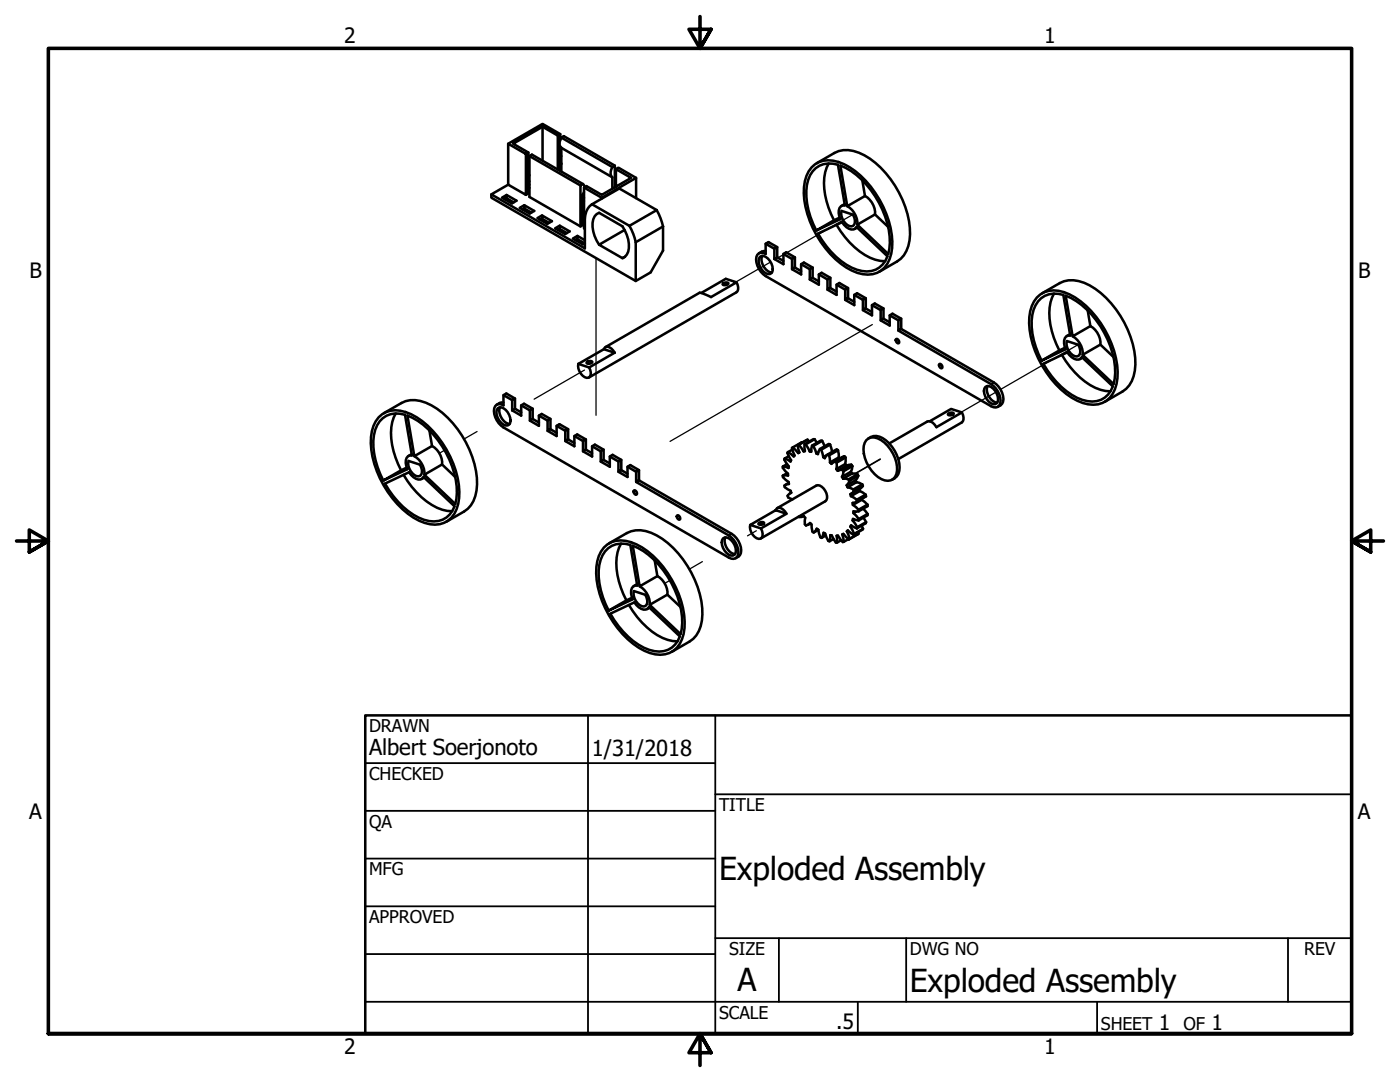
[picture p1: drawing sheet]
<svg xmlns="http://www.w3.org/2000/svg" width="279mm" height="216mm" viewBox="0 0 279 216" stroke-linecap="round" stroke-linejoin="round" font-family="sans-serif">
<!-- layer: Tweak Trail (ANSI) -->
<g fill="none" stroke="#000" stroke-width=".25">
<path d="M118.9 51.5v31.4M153.8 52.3l-7 4M156.3 50.8l-1 .6M170.2 42.8l-13.2 7.6M116.6 73.8l-10 5.9M174.1 64.8l-40.4 23.3M198.8 78.2l-7 4.1M215.1 68.8l-15.4 8.9M88.7 89.8l-1 .6M95.2 86.1l-2.6 1.5M175.7 91.6l-5.1 2.9M175.7 91.7l-5 2.8"/>
<path d="M133.7 115.8l-1 .6M140.2 112.1l-2.6 1.5M150.9 105.9l-1.7 1"/>
</g>
<!-- layer: Visible (ANSI) -->
<g fill="none" stroke="#000" stroke-width=".51">
<path d="M98.1 38.8v.6l28.8 16.7M101.1 38.9l-.9 .5 2 1.2 .9-.6-2-1.1v.7l-.4 .2M101.1 39.6l1.4 .8M101.4 28.7l6.9-4 3.5 2.1-.5 .3-3-1.8-5.9 3.4 3.1 1.7M101.4 36.9l-3.3 1.9 18.6 10.8v-6a3.6 3.6 0 0 1 1.5-2.8M105 30.7l.5-.3v8.2l-.5 .3v-8.2l-3.6-2v8.2l3.6 2M105.5 37.4l.2 .1M105.7 35l-.2 .1M105.7 31.1l10.1 5.9M105.7 36.2l-.2 .1M105.7 36.9l-.2 .1M108.3 25.3v6.8"/>
<path d="M111.3 27.1v6.7M111.8 26.8v1.1M111.8 29.3v4.8M111.8 31.1l.2 .1M112 27.5a1.71 1.71 0 0 0 0 2M112 29.5l10.2 5.9v2.3M112 32.6l-.2 .1 .2 .1M112 27.5l10.2 5.8M112 27.5l.5-.3 10.2 5.9M112 29.5v4.7M116.3 36.7l-10.1-5.8-.5 .2v8.2l10.1 5.9M116.3 36.7l-.5 .3v8.2l.5-.3v-6.1l.3-.5"/>
<path d="M116.3 36.7l.4 .6M116.3 39.3l.3 .2M116.3 40l.3 .1M116.6 37.4v8.2l.1 .1M122.2 33.3a1.71 1.71 0 0 0 0 2.1M122.2 33.3l.5-.2v4.3M122.7 37.3v.1M122.9 37.3v-3.6l3.1 1.8-5.9 3.4-3.1-1.8-.4 .3 3.5 2.1v.1M122.9 33.7l.5-.2 3.5 2v4M126.9 35.5l-6.8 4M162 33.4a4.9 4.9 0 0 1 5.4-1.1 16.7 16.7 0 0 1 8.9 8.9 14 14 0 0 1 1.2 10.5 4.7 4.7 0 0 1-6.4 2.8 16.8 16.8 0 0 1-8.9-8.9 13.9 13.9 0 0 1-1.2-10.5zM163 32.6l3.5-2.1a6.1 6.1 0 0 1 6 .5 19.4 19.4 0 0 1 9.1 15.8 6.1 6.1 0 0 1-2.6 5.4l-3.5 2"/>
<path d="M165.4 32.6a10.8 10.8 0 0 0-.1 8.8l1.1 2.6M172.1 36l.5 3.1M172.6 39.1l-3.5 2-1.4-8.1a17.1 17.1 0 0 1 8.9 10.2 12.7 12.7 0 0 1 .7 7.5l-6.2-5.9 3.5-2 2.6 2.5M172.6 39.1a4 4 0 0 1 2 3.7M104.6 40.9l-.9 .6 2 1.1 .9-.5-2-1.2v.7l-.3 .2M104.6 41.6l1.4 .8M108.2 43l-.9 .5 1.9 1.2 1-.6-2-1.1v.6l-.4 .2M108.2 43.6l1.4 .9M111.7 45l-.9 .6 2 1.1 .9-.5-2-1.2v.7l-.3 .2M111.7 45.7l1.4 .8M114.9 47.9l.3-.2v-.6l1.5 .8M115.2 47.1l-.9 .5 2 1.1 .4-.2"/>
<path d="M115.2 47.7l1.5 .8M116.3 43.7l.3 .1M118.2 40.8l5.4-3.2 7.5 4.3M118.2 40.8l7.4 4.3M119.6 48.8a6 6 0 0 1-.9-5.6l.4-.5 .5-.2 4.6 2.7a5.9 5.9 0 0 1 .9 5.6l-.9 .7M124.7 45.9l-5.1 2.9 4.6 2.7 .5-.3M125.6 45.1l.8 1.6 .5 1.6M131.1 41.9l.7 1.6 .5 1.7M131.1 41.9l-5.5 3.2M132.3 45.2v4.8l-2.5 4.4-2.9 1.7v-7.8M132.3 45.2l-5.4 3.1M139.9 58.5l4.9-2.9 2.2 .7-5.1 3-2.3-.9-18.8 10.9"/>
<path d="M144.2 56.7a.89 .89 0 0 1 1.2-.2 .72 .72 0 0 1-1.2 .2zM147 56.3a1.61 1.61 0 0 1-.1 2l-29.4 17M151.7 51.3a1.16 1.16 0 0 1 1.5 .3 2.41 2.41 0 0 1 .8 2.9 1.17 1.17 0 0 1-1.6-.3 2.43 2.43 0 0 1-.7-2.9zM152.1 51.1a2.62 2.62 0 0 0 2 3.3M152.8 48.6l1.7 1 .6-.3-1.7-1-.6 .3v2.1a1.16 1.16 0 0 0-1.3-.2 1.16 1.16 0 0 0-.6 1.3 4.3 4.3 0 0 0 1.9 3.3l45 25.9a1.16 1.16 0 0 0 1.3 .2 1.16 1.16 0 0 0 .6-1.3 4.2 4.2 0 0 0-1.9-3.3l-18.5-10.6M152.8 50.1l-.8 .1-.5 .3M154.5 49.6v2.1M155.1 51.4l1.2 .7M155.1 51.4l-.6 .3M155.1 49.3v2.1M156.3 50.7l1.8 1 .5-.3-1.7-1.1-.6 .4v2l-1.8-1M158.6 51.4v2l-.5 .3v-2"/>
<path d="M158.6 53.4l1.3 .7M159.9 52.7l1.7 1 .6-.3-1.8-1-.5 .3v2.1l-1.8-1.1M162.2 53.4v2l-.6 .4v-2.1M162.2 55.4l1.2 .7M163.2 46.6l4.8-2.3a2.09 2.09 0 0 0 2.7 1.3l.2-.3 6.2 5.8a4.4 4.4 0 0 1-6.1 2.7 15.3 15.3 0 0 1-7.8-7.2zM163.4 54.8l1.7 1 .6-.4-1.7-1-.6 .4v2l-1.8-1M165.7 55.4v2.1l-.6 .3v-2M165.7 57.5l1.3 .7M166.9 44.9a15.2 15.2 0 0 0 7.8 6.9l1.9 .3M167 56.8l1.7 1 .5-.3-1.7-1-.5 .3v2l-1.9-1M167.6 43.4l-4.7 2.6 4.8-2.3a2.33 2.33 0 0 1 .1-2.5l.8-.2-1.4-8.1a4.6 4.6 0 0 0-6.2 4 14.8 14.8 0 0 0 1.9 9.1M168 42.1l2.2 .7a1.89 1.89 0 0 1 .1 2.3 1.87 1.87 0 0 1-2.2-1.5l-.2-.6z"/>
<path d="M168.6 40.7l-.7 .4M169.1 41.1a4 4 0 0 1 2 3.7M169.2 57.5v2l-.5 .3v-2M169.2 59.5l1.3 .7M170.5 58.8l1.7 1 .6-.3-1.8-1-.5 .3v2.1l-1.8-1.1M171.1 45.4l-.5 .3M172.8 59.5v2.1l-.6 .3v-2.1M206.9 59.4a4.9 4.9 0 0 1 5.4-1.1 16.8 16.8 0 0 1 8.9 8.9 13.9 13.9 0 0 1 1.3 10.5 4.7 4.7 0 0 1-6.4 2.7 16.7 16.7 0 0 1-8.9-8.9 14 14 0 0 1-1.3-10.4zM208 58.5l3.5-2a6.1 6.1 0 0 1 6 .4 19.4 19.4 0 0 1 9.1 15.8 6.1 6.1 0 0 1-2.6 5.4l-3.5 2.1M210.4 58.6a10.8 10.8 0 0 0-.1 8.8l1.1 2.5M100.5 78.8l1.7 1 .6-.3-1.8-1-.5 .3v2.1a1.16 1.16 0 0 0-1.4-.1 1.16 1.16 0 0 0-.5 1.2 4.2 4.2 0 0 0 1.9 3.3l45 26a1.16 1.16 0 0 0 1.3 .1 1.16 1.16 0 0 0 .6-1.2 4.3 4.3 0 0 0-1.9-3.4l-18.5-10.6M102.2 79.8v2.1"/>
<path d="M102.8 79.5v2.1M115.4 72.6a2.53 2.53 0 0 0 1.7 2.8 .79 .79 0 0 0 .8-1l-.3-1.1M115.4 72.6l2.2 .7M117.1 72.3a.86 .86 0 0 1 1.1-.1 .72 .72 0 0 1-1.1 .1zM120.5 69.7a.84 .84 0 0 1 .7-.6 .84 .84 0 0 1 .8 .5l.7 .8M120.5 69.7l-5.1 2.9M120.5 69.7l2.2 .7M122.7 70.4l-5.1 2.9M172.8 61.6l1.2 .7M174 60.9l1.8 1 .5-.3-1.7-1-.6 .3v2l-1.8-1M176.3 61.6v2l-.5 .3v-2M176.3 63.6l1.3 .7"/>
<path d="M177.6 62.9l1.7 1 .6-.3-1.8-1-.5 .3v2.1l-1.8-1.1M178.8 67.7a.55 .55 0 0 1 .6 .2 .55 .55 0 0 1 0 .6 .55 .55 0 0 1-.5-.3 .55 .55 0 0 1-.1-.5zM179.9 63.6v2l-.6 .4v-2.1M179.9 65.6l18.4 10.7a3.6 3.6 0 0 1 1.7 4.3l-.9 .6M187.5 72.6h.1a.64 .64 0 0 1 .4 .8l-.2 .1a.66 .66 0 0 1-.3-.9zM196.6 77.2a1.13 1.13 0 0 1 1.6 .3 2.41 2.41 0 0 1 .7 3 1.73 1.73 0 0 1-2.3-1.4 1.77 1.77 0 0 1 0-1.9zM197.1 77a2.61 2.61 0 0 0 1.9 3.3M208.2 72.6l4.8-2.3a2.1 2.1 0 0 0 2.6 1.3l.3-.3 6.2 5.8a4.5 4.5 0 0 1-6.1 2.7 15.4 15.4 0 0 1-7.8-7.2zM211.9 70.8a15 15 0 0 0 7.8 7l1.9 .3M212.6 69.4l-4.7 2.6 4.8-2.3a1.83 1.83 0 0 1 .4-2.7h.5l-1.4-8.2a4.6 4.6 0 0 0-6.2 4.1 14.7 14.7 0 0 0 1.9 9.1M212.9 68.1l2.3 .7a1.87 1.87 0 0 1 0 2.2 1.87 1.87 0 0 1-2.1-1.5l-.2-.5zM213.5 66.7l-.6 .4"/>
<path d="M214.1 67.1a4 4 0 0 1 2 3.7M216 71.4l-.5 .2M217.1 61.9l.5 3.2M217.6 65.1l-3.5 2-1.4-8.1a17.3 17.3 0 0 1 9.3 11.5 12.1 12.1 0 0 1 .2 6.1l-6.1-5.8 3.5-2 2.6 2.4M217.6 65.1a4 4 0 0 1 2 3.7M75.6 83.3a4.9 4.9 0 0 1 5.4-1.1 16.7 16.7 0 0 1 8.9 8.9 13.9 13.9 0 0 1 1.2 10.5 4.7 4.7 0 0 1-6.4 2.7 16.7 16.7 0 0 1-8.9-8.9 14.1 14.1 0 0 1-1.3-10.4zM76.6 82.5l3.5-2.1a6.1 6.1 0 0 1 6 .5 19.3 19.3 0 0 1 9.1 15.8 6.1 6.1 0 0 1-2.6 5.4l-3.5 2M76.8 96.5l4.8-2.3a2.09 2.09 0 0 0 2.7 1.3l.2-.3 6.2 5.8a4.5 4.5 0 0 1-6.1 2.7 15.3 15.3 0 0 1-7.8-7.2zM79 82.5a10.8 10.8 0 0 0-.1 8.8l1.1 2.5M80.5 94.8a15.1 15.1 0 0 0 7.8 6.9l1.9 .3M81.2 93.3l-4.7 2.6 4.8-2.3a2.35 2.35 0 0 1 .1-2.5l.8-.2-1.4-8.1a4.6 4.6 0 0 0-6.2 4 14.9 14.9 0 0 0 1.9 9.1M81.5 92l2.3 .7a1.87 1.87 0 0 1 .1 2.2 1.87 1.87 0 0 1-2.2-1.4l-.2-.6z"/>
<path d="M82.2 90.6l-.7 .4M82.7 91a4 4 0 0 1 2 3.7M84.6 95.3l-.4 .3M85.7 85.9l.5 3.1M86.2 89l-3.5 2-1.4-8.1a17.3 17.3 0 0 1 9.4 11.5 11.8 11.8 0 0 1 .2 6.2l-6.2-5.9 3.5-2 2.6 2.5M86.2 89a4 4 0 0 1 2 3.7M99.3 81.5a1.73 1.73 0 0 1 2.3 1.3 1.51 1.51 0 0 1-.3 2.1 2.48 2.48 0 0 1-2-3.4zM99.8 81.3a2.64 2.64 0 0 0 1.9 3.3M100.5 80.3h-.4l-1 .5M102.8 81.6l1.2 .7M102.8 81.6l-.6 .3M104 80.9l1.7 1 .6-.3-1.7-1-.6 .3v2l-1.8-1"/>
<path d="M106.3 81.6v2l-.6 .3v-2M106.3 83.6l1.2 .7M107.5 82.9l1.8 1 .6-.3-1.8-1-.6 .3v2.1l-1.8-1.1M109.9 83.6v2l-.6 .4v-2.1M109.9 85.6l1.2 .8M111.1 85l1.7 1 .6-.4-1.7-1-.6 .4v2l-1.8-1M113.4 85.6v2.1l-.6 .3v-2M113.4 87.7l1.2 .7M114.6 87l1.8 1 .5-.3-1.7-1-.6 .3v2l-1.8-1M116.9 87.7v2l-.5 .4v-2.1M116.9 89.7l1.3 .7M118.2 89l1.7 1.1 .6-.4-1.8-1-.5 .3v2.1l-1.8-1"/>
<path d="M120.5 89.7v2.1l-.6 .3v-2M120.5 91.8l1.2 .7M121.7 91.1l1.7 1 .6-.3-1.7-1-.6 .3v2l-1.8-1M124 91.8v2l-.6 .3v-2M124 93.8l1.2 .7M125.2 93.1l1.8 1 .5-.3-1.7-1-.6 .3v2.1l-1.8-1.1M126.5 97.9l.2-.1a.65 .65 0 0 1 .4 .9 .54 .54 0 0 1-.6-.2 .54 .54 0 0 1 0-.6zM127.5 93.8v2.1l-.5 .3v-2.1M127.5 95.9l18.5 10.6a3.7 3.7 0 0 1 1.7 4.3l-.9 .6M156.2 94.9l.1 .3 1.1 1v.4l-.9 .3 .1 .3 1.2 .7 .1 .4-.7 .6 .1 .4 .9 .3M156.3 93.1l-.1 .3 1.1 1.1v.4h-1.1M156.6 91.5l-.1 .2 .9 1.4v.3l-1.1-.3"/>
<path d="M157.1 92.6l-.8 .5M157.1 94.4l-.9 .5M157.3 90.2l-.2 .2 .8 1.4-.1 .3-1.2-.6M157.4 91l-.8 .5M157.4 96.4l-.7 .4M157.9 98.3l-.2 .1M158.1 89.7l-.8 .5M158.2 89.3l1.1 1.1M158.2 89.3l-.1 .1 .5 1.5-.2 .2-1.1-.9M159.2 88.8l.3 1.5-.2 .1M159.4 88.8l1 1.3M159.5 90.3l-.2 .1"/>
<path d="M160.1 88.3l-1.9 1M160.6 88.6v1.4l-.2 .1M160.6 89.9l-.2 .2M160.8 88.7l.8 1.4M161.2 87.7l-2 1.1h.2M161.2 87.7l.3 .4M161.2 87.7l-1.8 1.1M161.9 89.9l-.3 .2M162.1 88.9l-.2 1.2h-.3M162.3 89l.6 1.5M162.6 87.6h-.3l-1.7 1 .2 .1M162.6 87.6l.4 .8"/>
<path d="M162.6 87.6l-1.8 1.1M163.3 90.3l-.4 .2M163.6 89.6l-.4 1-.3-.1M163.9 89.7l.4 1.5M164.1 88l.5 1M164.1 88l-.3-.1-1.7 1 .2 .1M164.1 88l-1.8 1M165 90.8l-.7 .4M165.2 90.7l-.6 .7-.3-.2M165.5 90.9l.2 1.4M165.7 88.7l.4 1.5M165.7 88.7l-.3-.1-1.8 1 .3 .1"/>
<path d="M165.7 88.7l-1.8 1M166.8 92.1l-.9 .5-.2-.3M166.8 92.1l.2 .2M166.9 93.6l.3 .3M167 92.3l-.1 1.3M167.2 89.8l.2 1.5M167.2 89.8l-.2-.2-1.8 1.1 .3 .2M167.2 89.8l-1.7 1.1M167.4 91.3l-1.7 1M167.4 91.3l.2 .2M168 95.2l.3 .3M168.1 93.8l-.9 .1"/>
<path d="M168.1 93.8l.2 .2M168.3 95.5l1 .2M168.3 94l-.3 1.2M168.5 91l-1.7 1.1M168.5 91l-2.2 1.2M168.5 91l.2 .3M168.7 92.6l-1.8 1M168.7 92.6l.2 .3M168.7 91.3v1.3M168.7 91.3l-1.7 1M169 96.8l.2 .4M169.2 97.2l1.1 .5"/>
<path d="M169.3 95.7l.2 .3M169.5 96l-.5 .8M169.8 94.1l-1.8 1.1M169.8 94.1l.2 .4M169.8 99l1.2 .7M169.9 92.7l-.9 .2-1.8 1M169.9 92.7l-1.8 1.1M169.9 92.7l.2 .3M170 94.5l1.1 .1M170 94.5l-1.7 1M170.1 93l-.3 1.1M170.1 93l-1.8 1"/>
<path d="M170.3 97.7l.1 .3M170.4 98l-.7 .6 .1 .4M170.8 95.8l-1.8 1M170.8 95.8l.1 .4M170.9 96.2l1.2 .4M170.9 96.2l-1.7 1M171 99.7l.1 .3M171.1 94.6l-1.8 1.1M171.1 94.6l.2 .3M171.3 94.9l-.5 .9M171.3 94.9l-1.8 1.1M171.5 97.6l.1 .4"/>
<path d="M171.6 98l1.2 .7M171.6 98l-1.8 1M172 99.5v.2M172 99.7l1.1 1M172 99.7l-1.8 1M172.1 96.6l-1.8 1.1M172.1 96.6l.1 .4M172.2 97l-.5 .5-1.8 1M172.2 97l-1.8 1M172.8 98.7l-1.8 1M172.8 98.7v.3M172.8 99l-1.9 1.2"/>
<path d="M172.8 99l-1.7 1M172.9 87.8a2.13 2.13 0 0 1 2.9 0 7.1 7.1 0 0 1 3.1 6.8 1.92 1.92 0 0 1-3 1 7.2 7.2 0 0 1-3.5-6.6zM173.3 87.5a2.65 2.65 0 0 1 3.5 .4 7.2 7.2 0 0 1 2.7 6.1 2.22 2.22 0 0 1-1.4 1.7M185.5 84.1l4.3-2.5 2.2 .7-5.1 2.9a1.72 1.72 0 0 0-1.9-1.1l-7.5 4.4M189.2 82.5a.77 .77 0 0 1 1.1 .1 .89 .89 0 0 1-1.1 .1zM192 82.3a1.66 1.66 0 0 1-.1 2l-12.6 7.3M120.5 109.3a4.9 4.9 0 0 1 5.4-1.1 16.7 16.7 0 0 1 8.9 8.9 14 14 0 0 1 1.3 10.4 4.7 4.7 0 0 1-6.4 2.8 16.8 16.8 0 0 1-8.9-8.9 14 14 0 0 1-1.3-10.5zM121.6 108.4l3.5-2a6.1 6.1 0 0 1 6 .4 19.4 19.4 0 0 1 9.1 15.8 6.1 6.1 0 0 1-2.6 5.4l-3.5 2.1M124 108.5a10.7 10.7 0 0 0-.1 8.8l1.1 2.5M126.1 119.3l-4.6 2.5 4.8-2.2a2.35 2.35 0 0 1 .1-2.6l.8-.2-1.4-8.1a4.6 4.6 0 0 0-6.2 4.1 14.8 14.8 0 0 0 1.9 9M126.5 117.9l2.3 .8a1.87 1.87 0 0 1 0 2.2 1.88 1.88 0 0 1-2.2-1.5l-.2-1zM127.1 116.6l-.6 .3"/>
<path d="M127.7 117a4 4 0 0 1 2 3.7M130.7 111.8l.5 3.2M131.2 115l-3.5 2-1.4-8.1a16.2 16.2 0 0 1 8.3 8.8 13.8 13.8 0 0 1 1.2 8.8l-6.1-5.8 3.5-2.1 2.6 2.5M131.2 115a4 4 0 0 1 2 3.6M135.1 102.8a.55 .55 0 0 1 .6 .3 .55 .55 0 0 1 0 .6 .55 .55 0 0 1-.5-.3 .55 .55 0 0 1-.1-.6zM144.3 107.4a1.16 1.16 0 0 1 1.6 .4 2.41 2.41 0 0 1 .7 2.9 1.16 1.16 0 0 1-1.6-.3 2.41 2.41 0 0 1-.7-3zM144.8 107.2a2.62 2.62 0 0 0 1.9 3.4M149.7 104.7l5.1-2.9 2.2 .7-5.1 2.9zM149.7 104.7a2.29 2.29 0 0 0 2.1 2.8 1.15 1.15 0 0 0 .3-1.5l-.2-.6M151.4 104.4a.75 .75 0 0 1 1.1 0 .87 .87 0 0 1-1.2 .1zM154.8 101.8a.83 .83 0 0 1 .7-.5 .83 .83 0 0 1 .8 .4l.7 .8M155.1 101.4l7.8-4.5a1.87 1.87 0 0 1 2 1.5 1.31 1.31 0 0 1-.2 1.6l-12.9 7.5"/>
<path d="M160.4 103l-.4 .2-.6-.1M160.4 103l.3 .3-.1 1.3 .3 .3 .8-.5 .3 .2 .1 1.5 .3 .2 .9-.6M160.4 103h.1M161.7 104.4l-.4 .3M163.3 105.7l-.3-.2-.6 .8M163.3 105.7l.4 1.5 .3 .1 .8-.5M164 107.3l.4-1 .3 .1 .6 1.5 .2 .1 .8-.5M167.9 107.8l-.9 .5h-.2l-.8-1.5h-.3l-.2 1.2M169 106l.6 1.5M169 106l.2-.2 1.1 .9M169.2 105.9l-.2 .1M169.3 107.6l-1.1 .6-1-1.3h-.2v1.4"/>
<path d="M169.4 107.6l-1.1-1.1-.2 .1 .3 1.5M169.6 107.5l-.2 .1M169.7 105.1l.8 1.4M169.7 105.1l.2-.3 1.1 .6M170 104.9l-.3 .2M170.2 103.8l.9 1.4M170.2 103.8v-.3l1.2 .3M170.2 100.7l1.1 1M170.3 102.4l1.1 1.2M170.5 106.5l-.2 .2M170.5 103.7l-.3 .1M170.8 102.1l-.5 .3"/>
<path d="M171.1 100l-.9 .4v.3M171.1 105.2l-.1 .2M171.2 106.2l.1 .3M171.3 106.5l-1.9 1.1M171.3 106.5l-1.7 1M171.3 101.7l.1 .3M171.4 102h-1.1v.4M171.4 103.6v.2M172 104.9l.2 .6M172.2 105.5l-1.9 1.2M172.2 105.5l-1.7 1M172.3 101.5l.8 1.1"/>
<path d="M172.3 103.3l.5 .9M172.8 104.2v.2l-1.8 1M172.8 104.2l-1.7 1M173.1 100.7v.3l-1.7 1M173.1 100.7l-1.8 1M173.1 102.6v.2l-1.7 1M173.1 102.6l-1.7 1M121.8 122.5l4.8-2.3a2.1 2.1 0 0 0 2.6 1.3l.3-.4 6.2 5.9a4.5 4.5 0 0 1-6.1 2.7 15.4 15.4 0 0 1-7.8-7.2zM125.5 120.7a15.2 15.2 0 0 0 7.7 7l2 .3M129.6 121.3l-.5 .2"/>
</g>
<!-- layer: Visible Narrow (ANSI) -->
<path d="M198.3 76.3l-.5 .3M146 106.5l-.5 .3" fill="none" stroke="#000" stroke-width=".36"/>
<!-- layer: Border (ANSI) -->
<path d="M139.7 3.3v6.4l-2.2-3.9h4.4l-2.2 3.9 2.2-3.9M3.3 107.9h6.4l-3.9-2.2v4.5l3.9-2.3-3.9 2.3M276.1 107.9h-6.4l3.9-2.2v4.5l-3.9-2.3 3.9 2.3M9.7 206.2v-196.5h260v196.5h-260h260M141.9 210.1l-2.2-3.9 2.2 3.9h-4.4l2.2-3.9v6.4" fill="none" stroke="#000" stroke-width=".71"/>
<!-- layer: Title (ANSI) -->
<g fill="none" stroke="#000" stroke-width=".36">
<path d="M72.9 152.3h69.8M117.3 142.7v63.5M142.7 158.5h127M142.7 142.7v63.5M72.9 161.8h69.8M72.9 171.3h69.8M72.9 199.9h196.8M72.9 180.8h69.8M72.9 190.4h69.8M142.7 187.2h127M155.4 187.2v12.7M171.2 199.9v6.3"/>
<path d="M180.8 187.2v12.7M218.9 199.9v6.3M257 187.2v12.7"/>
</g>
<path d="M72.9 142.7h196.8v63.5h-196.8z" fill="none" stroke="#000" stroke-width=".51"/>
<g font-size="6.3">
<text x="143.5" y="175.7">Exploded Assembly</text>
<text x="147.2" y="197.7">A</text>
<text x="181.6" y="197.9">Exploded Assembly</text>
</g>
<g font-size="4.4">
<text x="73.7" y="150.6">Albert Soerjonoto</text>
<text x="118.1" y="150.8">1/31/2018</text>
</g>
<g font-size="4.2">
<text x="68.7" y="8.6">2</text>
<text x="208.4" y="8.6">1</text>
<text x="5.9" y="55.5">B</text>
<text x="271" y="55.5">B</text>
<text x="5.8" y="163.4">A</text>
<text x="271" y="163.4">A</text>
<text x="166.9" y="205.4">.5</text>
<text x="231.3" y="205.4">1</text>
<text x="241.8" y="205.4">1</text>
<text x="68.7" y="210.3">2</text>
<text x="208.4" y="210.3">1</text>
</g>
<g font-size="3.5">
<text x="73.7" y="146">DRAWN</text>
<text x="73.7" y="155.6">CHECKED</text>
<text x="143.5" y="161.8">TITLE</text>
<text x="73.7" y="165.2">QA</text>
<text x="73.7" y="174.7">MFG</text>
<text x="73.7" y="184.2">APPROVED</text>
<text x="145.5" y="190.5">SIZE</text>
<text x="181.6" y="190.6">DWG NO</text>
<text x="260.3" y="190.5">REV</text>
<text x="143.5" y="203.2">SCALE</text>
<text x="219.7" y="205.4">SHEET</text>
<text x="236.2" y="205.4">OF</text>
</g>
</svg>
